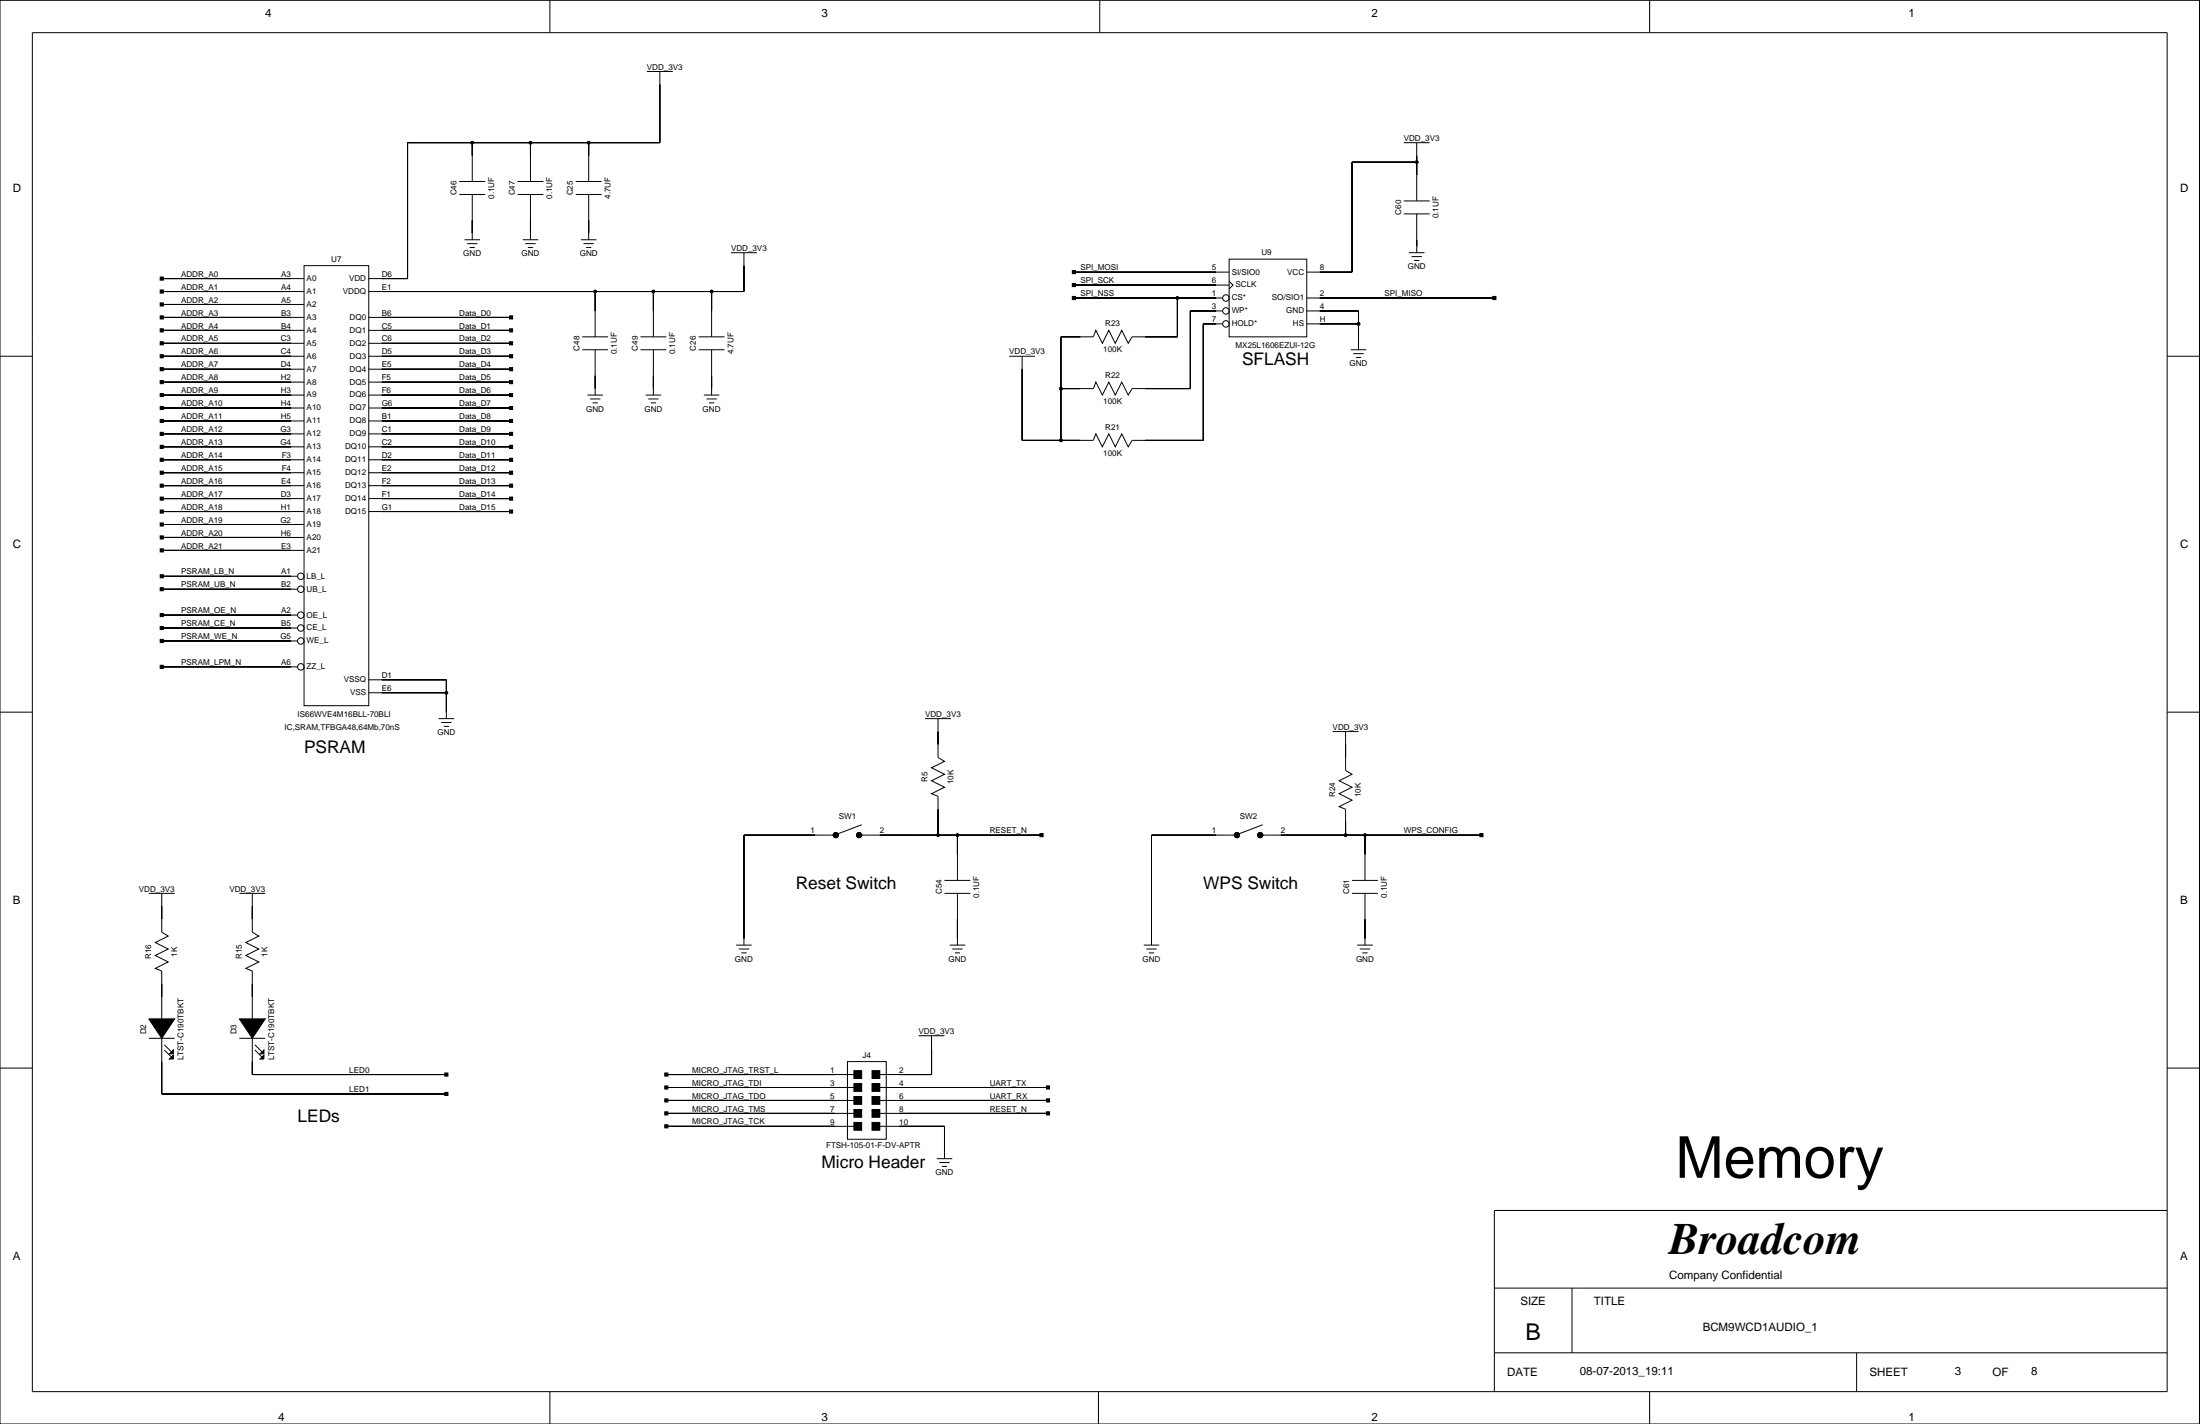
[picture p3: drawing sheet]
<svg xmlns="http://www.w3.org/2000/svg" width="432mm" height="279mm" viewBox="0 0 432 279" stroke-linecap="round" stroke-linejoin="round" font-family="sans-serif">
<g fill="none" stroke="#000" stroke-width=".2">
<path d="M0 .1h431.7v279.3h-431.7zM6.3 6.4h419.1v266.7h-419.1zM107.9 .1v6.3M127 14h5.1M129.5 14v14h-49.5v26.7h-7.6M215.9 .1v6.3M323.8 .1v6.3M90.1 38.2h5.1M90.1 35.6h5.1M92.7 28v7.6M92.7 38.2v8.8M101.6 38.2h5.1"/>
<path d="M101.6 35.6h5.1M104.1 28v7.6M104.1 38.2v8.8M113 38.2h5.1M113 35.6h5.1M115.5 28v7.6M115.5 38.2v8.8M275.5 28h5.1M275.5 39.4h5.1M278.1 31.8h-12.7v21.6h-8.9M278.1 28v11.4M31.7 54.7h28"/>
<path d="M31.7 57.2h28M31.7 59.7h28M59.7 52.1h12.7v86.4h-12.7zM91.2 47h3M91.7 47.8h2M92.2 48.6h1M102.6 47h3M103.1 47.8h2M103.6 48.6h1M114 47h3.1M114.5 47.8h2.1M115 48.6h1.1"/>
<path d="M116.8 57.2v8.9M128.2 57.2v8.9M139.7 57.2v8.9M143.5 49.6h5.1M146 49.6v7.6h-73.6M210.8 55.9h30.4M210.8 58.5h29.2M210.8 53.4h30.4M231.1 58.5v7.6h-8.9l-.8 1.3-1.2-2.6-1.3 2.6-1.3-2.6-1.2 2.6-1.3-2.6-.5 1.3h-6.4v20.3M241.2 50.9h15.3v15.2h-15.3zM241.2 55.2l.8 .7-.8 .8M256.5 58.5h36.8"/>
<path d="M275.5 42h5.1M276.5 49.6h3.1M277.1 50.3h2M277.6 51.1h1M278.1 42v7.6M0 69.9h6.3M31.7 69.9h28M31.7 64.8h28M31.7 67.4h28M31.7 72.4h28M31.7 75h28M31.7 77.5h28"/>
<path d="M31.7 62.3h28M72.4 69.9h27.9M72.4 64.8h27.9M72.4 67.4h27.9M72.4 72.4h27.9M72.4 75h27.9M72.4 77.5h27.9M72.4 62.3h27.9M114.3 68.6h5.1M114.3 66.1h5.1M115.3 77.5h3M115.8 78.3h2"/>
<path d="M116.3 79h1M116.8 68.6v8.9M125.7 68.6h5.1M125.7 66.1h5.1M126.7 77.5h3.1M127.2 78.3h2.1M127.7 79h1M128.2 68.6v8.9M137.1 68.6h5.1M137.1 66.1h5.1M138.1 77.5h3.1M138.7 78.3h2"/>
<path d="M139.2 79h1M139.7 68.6v8.9M198.1 69.9h5.1M240 63.5h-3.8v22.9h-14l-.8 1.3-1.2-2.6-1.3 2.6-1.3-2.6-1.2 2.6-1.3-2.6-.5 1.3h-14v-16.5M240 61h-6.4v15.2h-11.4l-.8 1.3-1.2-2.5-1.3 2.5-1.3-2.5-1.2 2.5-1.3-2.5-.5 1.2h-6.4M256.5 63.5h10.1M256.5 61h10.1v7.6M265.1 68.6h3.1M265.6 69.4h2.1M266.1 70.2h1M425.4 69.9h6.3M31.7 80.1h28"/>
<path d="M31.7 82.6h28M31.7 85.1h28M31.7 87.7h28M31.7 90.2h28M31.7 95.3h28M31.7 97.8h28M31.7 92.8h28M72.4 80.1h27.9M72.4 82.6h27.9M72.4 85.1h27.9M72.4 87.7h27.9M72.4 90.2h27.9"/>
<path d="M72.4 95.3h27.9M72.4 97.8h27.9M72.4 92.8h27.9M31.7 113.1h26.7M31.7 100.4h28M31.7 115.6h26.7M31.7 102.9h28M31.7 105.4h28M31.7 108h28M72.4 100.4h27.9M0 139.7h6.3M31.7 130.8h26.7"/>
<path d="M31.7 120.7h26.7M31.7 123.2h26.7M31.7 125.8h26.7M72.4 133.4h15.2v7.6M72.4 135.9h15.2M425.4 139.7h6.3M86.1 141h3M86.6 141.8h2M87.1 142.5h1M167.1 156.7h.1M181.6 141h5M184.1 141v7.6l1.3 .8-2.6 1.3 2.6 1.2-2.6 1.3 2.6 1.3-2.6 1.2 1.3 .5v7.7"/>
<path d="M245.8 156.7h.1M261.6 143.5h5M264.1 143.5v7.7l1.3 .7-2.6 1.3 2.6 1.3-2.6 1.2 2.6 1.3-2.6 1.3 1.3 .5v5.1M29.2 175.3h5.1M31.7 175.3v7.6l1.3 .8-2.5 1.2 2.5 1.3-2.5 1.3 2.5 1.2-2.5 1.3 1.2 .5v9.4M47 175.3h5.1M49.5 175.3v7.6l1.3 .8-2.6 1.2 2.6 1.3-2.6 1.3 2.6 1.2-2.6 1.3 1.3 .5v9.4M166.3 163.9h.1M168.9 163.9h35.5M169.1 161.8l-5.3 2.1h-17.8v21.5M185.4 175.3h5.1M185.4 172.7h5.1"/>
<path d="M187.9 163.9v8.8M187.9 175.3v10.1M245.1 163.9h.1M247.6 163.9h43.2M247.8 161.8l-5.3 2.1h-16.5v21.5M265.4 175.3h5M265.4 172.7h5M267.9 163.9v8.8M267.9 175.3v10.1M144.5 185.4h3M145 186.2h2M145.5 187h1"/>
<path d="M186.4 185.4h3M186.9 186.2h2M187.4 187h1M224.5 185.4h3M225 186.2h2M225.5 187h1M266.4 185.4h3M266.9 186.2h2M267.4 187h1M0 209.6h6.3M29.2 203.7h5.1M31.7 203.7v10.9h55.9"/>
<path d="M32.3 205l1.5 1.5M32.3 206l1.5 1.5M47 203.7h5.1M49.5 203.7v7.1h38.1M50 205l1.6 1.5M50 206l1.6 1.5M130.8 210.8h36.8M130.8 213.4h36.8M130.8 215.9h36.8M130.8 218.5h36.8M166.3 208.3h7.7v15.2h-7.7zM172.7 213.4h33"/>
<path d="M172.7 215.9h33M172.7 218.5h33M180.3 203.2h5.1M182.8 203.2v7.6h-10.1M425.4 209.6h6.3M130.8 221h36.8M172.7 221h12.7v6.3M183.9 227.3h3M184.4 228.1h2M184.9 228.9h1M425.4 237.5h-132.1v35.6M293.3 252.7h132.1"/>
<path d="M308.5 252.7v12.7M107.9 273.1v6.3M215.6 273.1v6.3M293.3 265.4h132.1M323.8 273.1v6.3M364.4 265.4v7.7"/>
<circle cx="92.7" cy="28" r=".25"/>
<circle cx="104.1" cy="28" r=".25"/>
<circle cx="115.5" cy="28" r=".25"/>
<circle cx="278.1" cy="31.8" r=".25"/>
<circle cx="116.8" cy="57.2" r=".25"/>
<circle cx="128.2" cy="57.2" r=".25"/>
<circle cx="139.7" cy="57.2" r=".25"/>
<circle cx="231.1" cy="58.5" r=".25"/>
<circle cx="240.6" cy="58.5" r=".63"/>
<circle cx="208.2" cy="76.2" r=".25"/>
<circle cx="240.6" cy="61" r=".63"/>
<circle cx="240.6" cy="63.5" r=".63"/>
<circle cx="266.6" cy="63.5" r=".25"/>
<circle cx="208.2" cy="86.4" r=".25"/>
<circle cx="59" cy="115.6" r=".63"/>
<circle cx="59" cy="113.1" r=".63"/>
<circle cx="59" cy="130.8" r=".63"/>
<circle cx="59" cy="123.2" r=".63"/>
<circle cx="59" cy="125.8" r=".63"/>
<circle cx="59" cy="120.7" r=".63"/>
<circle cx="87.6" cy="135.9" r=".25"/>
<circle cx="164" cy="163.9" r=".51"/>
<circle cx="168.6" cy="163.9" r=".51"/>
<circle cx="184.1" cy="163.9" r=".25"/>
<circle cx="187.9" cy="163.9" r=".25"/>
<circle cx="242.8" cy="163.9" r=".51"/>
<circle cx="247.3" cy="163.9" r=".51"/>
<circle cx="264.1" cy="163.9" r=".25"/>
<circle cx="267.9" cy="163.9" r=".25"/>
</g>
<g fill="#000" stroke="#000" stroke-width=".2">
<path d="M129.5 16.6v11.4z" fill-rule="evenodd"/>
<path d="M80 28v26.7z" fill-rule="evenodd"/>
<path d="M80 28h12.7z" fill-rule="evenodd"/>
<path d="M92.7 28v2.5z" fill-rule="evenodd"/>
<path d="M92.7 28h11.4z" fill-rule="evenodd"/>
<path d="M104.1 28v2.5z" fill-rule="evenodd"/>
<path d="M115.5 28v2.5z" fill-rule="evenodd"/>
<path d="M104.1 28h11.4z" fill-rule="evenodd"/>
<path d="M115.5 28h14z" fill-rule="evenodd"/>
<path d="M265.4 31.8v21.6z" fill-rule="evenodd"/>
<path d="M278.1 31.8v2.5z" fill-rule="evenodd"/>
<path d="M278.1 30.5v1.3z" fill-rule="evenodd"/>
<path d="M265.4 31.8h12.7z" fill-rule="evenodd"/>
<path d="M31.4 56.9h.6v.6h-.6z" fill-rule="evenodd"/>
<path d="M31.4 54.4h.6v.6h-.6z" fill-rule="evenodd"/>
<path d="M31.7 57.2h25.4z" fill-rule="evenodd"/>
<path d="M31.7 59.7h25.4z" fill-rule="evenodd"/>
<path d="M31.7 54.7h25.4z" fill-rule="evenodd"/>
<path d="M74.9 54.7h5.1z" fill-rule="evenodd"/>
<path d="M92.7 43.2v2.6z" fill-rule="evenodd"/>
<path d="M104.1 43.2v2.6z" fill-rule="evenodd"/>
<path d="M115.5 43.2v2.6z" fill-rule="evenodd"/>
<path d="M116.8 57.2v3.8z" fill-rule="evenodd"/>
<path d="M74.9 57.2h41.9z" fill-rule="evenodd"/>
<path d="M128.2 57.2v3.8z" fill-rule="evenodd"/>
<path d="M116.8 57.2h11.4z" fill-rule="evenodd"/>
<path d="M128.2 57.2h11.5z" fill-rule="evenodd"/>
<path d="M139.7 57.2v3.8z" fill-rule="evenodd"/>
<path d="M146 52.1v5.1z" fill-rule="evenodd"/>
<path d="M139.7 57.2h6.3z" fill-rule="evenodd"/>
<path d="M210.5 53.1h.6v.6h-.6z" fill-rule="evenodd"/>
<path d="M210.5 55.6h.6v.6h-.6z" fill-rule="evenodd"/>
<path d="M210.5 58.2h.6v.6h-.6z" fill-rule="evenodd"/>
<path d="M210.8 58.5h20.3z" fill-rule="evenodd"/>
<path d="M231.1 58.5v7.6z" fill-rule="evenodd"/>
<path d="M210.8 53.4h27.9z" fill-rule="evenodd"/>
<path d="M210.8 55.9h27.9z" fill-rule="evenodd"/>
<path d="M231.1 58.5h7.6z" fill-rule="evenodd"/>
<path d="M259 53.4h6.4z" fill-rule="evenodd"/>
<path d="M278.1 47v1.3z" fill-rule="evenodd"/>
<path d="M293 58.2h.6v.6h-.6z" fill-rule="evenodd"/>
<path d="M259 58.5h34.3z" fill-rule="evenodd"/>
<path d="M31.4 59.4h.6v.6h-.6z" fill-rule="evenodd"/>
<path d="M31.4 62h.6v.6h-.6z" fill-rule="evenodd"/>
<path d="M31.4 64.5h.6v.6h-.6z" fill-rule="evenodd"/>
<path d="M31.4 67.1h.6v.6h-.6z" fill-rule="evenodd"/>
<path d="M31.4 69.6h.6v.6h-.6z" fill-rule="evenodd"/>
<path d="M31.4 72.1h.6v.6h-.6z" fill-rule="evenodd"/>
<path d="M31.4 74.7h.6v.6h-.6z" fill-rule="evenodd"/>
<path d="M31.4 77.2h.6v.6h-.6z" fill-rule="evenodd"/>
<path d="M31.7 62.3h25.4z" fill-rule="evenodd"/>
<path d="M31.7 64.8h25.4z" fill-rule="evenodd"/>
<path d="M31.7 67.4h25.4z" fill-rule="evenodd"/>
<path d="M31.7 69.9h25.4z" fill-rule="evenodd"/>
<path d="M31.7 72.4h25.4z" fill-rule="evenodd"/>
<path d="M31.7 75h25.4z" fill-rule="evenodd"/>
<path d="M31.7 77.5h25.4z" fill-rule="evenodd"/>
<path d="M100 64.5h.6v.6h-.6z" fill-rule="evenodd"/>
<path d="M100 67.1h.6v.6h-.6z" fill-rule="evenodd"/>
<path d="M100 69.6h.6v.6h-.6z" fill-rule="evenodd"/>
<path d="M100 72.1h.6v.6h-.6z" fill-rule="evenodd"/>
<path d="M100 74.7h.6v.6h-.6z" fill-rule="evenodd"/>
<path d="M100 77.2h.6v.6h-.6z" fill-rule="evenodd"/>
<path d="M100 62h.6v.6h-.6z" fill-rule="evenodd"/>
<path d="M74.9 64.8h25.4z" fill-rule="evenodd"/>
<path d="M74.9 67.4h25.4z" fill-rule="evenodd"/>
<path d="M74.9 69.9h25.4z" fill-rule="evenodd"/>
<path d="M74.9 72.4h25.4z" fill-rule="evenodd"/>
<path d="M74.9 75h25.4z" fill-rule="evenodd"/>
<path d="M74.9 77.5h25.4z" fill-rule="evenodd"/>
<path d="M74.9 62.3h25.4z" fill-rule="evenodd"/>
<path d="M116.8 73.7v2.5z" fill-rule="evenodd"/>
<path d="M128.2 73.7v2.5z" fill-rule="evenodd"/>
<path d="M139.7 73.7v2.5z" fill-rule="evenodd"/>
<path d="M200.6 72.4v14z" fill-rule="evenodd"/>
<path d="M208.2 66.1v10.1z" fill-rule="evenodd"/>
<path d="M208.2 76.2v10.2z" fill-rule="evenodd"/>
<path d="M208.2 76.2h3.8z" fill-rule="evenodd"/>
<path d="M208.2 66.1h3.8z" fill-rule="evenodd"/>
<path d="M224.7 66.1h6.4z" fill-rule="evenodd"/>
<path d="M224.7 76.2h8.9z" fill-rule="evenodd"/>
<path d="M233.6 61v15.2z" fill-rule="evenodd"/>
<path d="M236.2 63.5v22.9z" fill-rule="evenodd"/>
<path d="M233.6 61h5.1z" fill-rule="evenodd"/>
<path d="M236.2 63.5h2.5z" fill-rule="evenodd"/>
<path d="M259 61h7.6z" fill-rule="evenodd"/>
<path d="M266.6 61v2.5z" fill-rule="evenodd"/>
<path d="M259 63.5h7.6z" fill-rule="evenodd"/>
<path d="M266.6 63.5v3.9z" fill-rule="evenodd"/>
<path d="M31.4 79.8h.6v.6h-.6z" fill-rule="evenodd"/>
<path d="M31.4 82.3h.6v.6h-.6z" fill-rule="evenodd"/>
<path d="M31.4 84.8h.6v.6h-.6z" fill-rule="evenodd"/>
<path d="M31.4 87.4h.6v.6h-.6z" fill-rule="evenodd"/>
<path d="M31.4 89.9h.6v.6h-.6z" fill-rule="evenodd"/>
<path d="M31.4 92.4h.6v.7h-.6z" fill-rule="evenodd"/>
<path d="M31.4 95h.6v.6h-.6z" fill-rule="evenodd"/>
<path d="M31.4 97.5h.6v.6h-.6z" fill-rule="evenodd"/>
<path d="M31.7 80.1h25.4z" fill-rule="evenodd"/>
<path d="M31.7 82.6h25.4z" fill-rule="evenodd"/>
<path d="M31.7 85.1h25.4z" fill-rule="evenodd"/>
<path d="M31.7 87.7h25.4z" fill-rule="evenodd"/>
<path d="M31.7 90.2h25.4z" fill-rule="evenodd"/>
<path d="M31.7 92.8h25.4z" fill-rule="evenodd"/>
<path d="M31.7 95.3h25.4z" fill-rule="evenodd"/>
<path d="M31.7 97.8h25.4z" fill-rule="evenodd"/>
<path d="M100 79.8h.6v.6h-.6z" fill-rule="evenodd"/>
<path d="M100 82.3h.6v.6h-.6z" fill-rule="evenodd"/>
<path d="M100 84.8h.6v.6h-.6z" fill-rule="evenodd"/>
<path d="M100 87.4h.6v.6h-.6z" fill-rule="evenodd"/>
<path d="M100 89.9h.6v.6h-.6z" fill-rule="evenodd"/>
<path d="M100 92.4h.6v.7h-.6z" fill-rule="evenodd"/>
<path d="M100 95h.6v.6h-.6z" fill-rule="evenodd"/>
<path d="M100 97.5h.6v.6h-.6z" fill-rule="evenodd"/>
<path d="M74.9 80.1h25.4z" fill-rule="evenodd"/>
<path d="M74.9 82.6h25.4z" fill-rule="evenodd"/>
<path d="M74.9 85.1h25.4z" fill-rule="evenodd"/>
<path d="M74.9 87.7h25.4z" fill-rule="evenodd"/>
<path d="M74.9 90.2h25.4z" fill-rule="evenodd"/>
<path d="M74.9 92.8h25.4z" fill-rule="evenodd"/>
<path d="M74.9 95.3h25.4z" fill-rule="evenodd"/>
<path d="M74.9 97.8h25.4z" fill-rule="evenodd"/>
<path d="M200.6 86.4h7.6z" fill-rule="evenodd"/>
<path d="M208.2 86.4h3.8z" fill-rule="evenodd"/>
<path d="M224.7 86.4h11.5z" fill-rule="evenodd"/>
<path d="M31.4 100.1h.6v.6h-.6z" fill-rule="evenodd"/>
<path d="M31.4 102.6h.6v.6h-.6z" fill-rule="evenodd"/>
<path d="M31.4 105.1h.6v.7h-.6z" fill-rule="evenodd"/>
<path d="M31.4 107.7h.6v.6h-.6z" fill-rule="evenodd"/>
<path d="M31.4 112.8h.6v.6h-.6z" fill-rule="evenodd"/>
<path d="M31.4 115.3h.6v.6h-.6z" fill-rule="evenodd"/>
<path d="M31.7 100.4h25.4z" fill-rule="evenodd"/>
<path d="M31.7 102.9h25.4z" fill-rule="evenodd"/>
<path d="M31.7 105.4h25.4z" fill-rule="evenodd"/>
<path d="M31.7 108h25.4z" fill-rule="evenodd"/>
<path d="M31.7 113.1h25.4z" fill-rule="evenodd"/>
<path d="M31.7 115.6h25.4z" fill-rule="evenodd"/>
<path d="M100 100.1h.6v.6h-.6z" fill-rule="evenodd"/>
<path d="M74.9 100.4h25.4z" fill-rule="evenodd"/>
<path d="M31.4 120.4h.6v.6h-.6z" fill-rule="evenodd"/>
<path d="M31.4 125.5h.6v.6h-.6z" fill-rule="evenodd"/>
<path d="M31.4 130.5h.6v.6h-.6z" fill-rule="evenodd"/>
<path d="M31.4 122.9h.6v.6h-.6z" fill-rule="evenodd"/>
<path d="M31.7 120.7h25.4z" fill-rule="evenodd"/>
<path d="M31.7 125.8h25.4z" fill-rule="evenodd"/>
<path d="M31.7 130.8h25.4z" fill-rule="evenodd"/>
<path d="M31.7 123.2h25.4z" fill-rule="evenodd"/>
<path d="M87.6 135.9v3.8z" fill-rule="evenodd"/>
<path d="M74.9 133.4h12.7z" fill-rule="evenodd"/>
<path d="M87.6 133.4v2.5z" fill-rule="evenodd"/>
<path d="M74.9 135.9h12.7z" fill-rule="evenodd"/>
<path d="M184.1 143.5v2.6z" fill-rule="evenodd"/>
<path d="M184.1 158.8v5.1z" fill-rule="evenodd"/>
<path d="M264.1 146.1v2.5z" fill-rule="evenodd"/>
<path d="M31.7 177.8v2.6z" fill-rule="evenodd"/>
<path d="M49.5 177.8v2.6z" fill-rule="evenodd"/>
<path d="M146 163.9v20.3z" fill-rule="evenodd"/>
<path d="M146 163.9h14z" fill-rule="evenodd"/>
<path d="M172.7 163.9h7.6z" fill-rule="evenodd"/>
<path d="M180.3 163.9h3.8z" fill-rule="evenodd"/>
<path d="M187.9 163.9v3.8z" fill-rule="evenodd"/>
<path d="M184.1 163.9h3.8z" fill-rule="evenodd"/>
<path d="M204.1 163.6h.6v.6h-.6z" fill-rule="evenodd"/>
<path d="M187.9 163.9h16.5z" fill-rule="evenodd"/>
<path d="M226 163.9v20.3z" fill-rule="evenodd"/>
<path d="M226 163.9h12.7z" fill-rule="evenodd"/>
<path d="M264.1 161.3v2.6z" fill-rule="evenodd"/>
<path d="M251.4 163.9h12.7z" fill-rule="evenodd"/>
<path d="M264.1 163.9h3.8z" fill-rule="evenodd"/>
<path d="M267.9 163.9v3.8z" fill-rule="evenodd"/>
<path d="M290.5 163.6h.6v.6h-.6z" fill-rule="evenodd"/>
<path d="M267.9 163.9h22.9z" fill-rule="evenodd"/>
<path d="M29.2 199.9h5.1l-2.6 3.8z" fill-rule="evenodd"/>
<path d="M31.7 193.1v2.5z" fill-rule="evenodd"/>
<path d="M47 199.9h5.1l-2.6 3.8z" fill-rule="evenodd"/>
<path d="M49.5 193.1v2.5z" fill-rule="evenodd"/>
<path d="M187.9 180.4v3.8z" fill-rule="evenodd"/>
<path d="M267.9 180.4v3.8z" fill-rule="evenodd"/>
<path d="M31.7 208.3v6.3z" fill-rule="evenodd"/>
<path d="M33.3 207.8l.7-.8v.8z" fill-rule="evenodd"/>
<path d="M34 206v.8h-.7z" fill-rule="evenodd"/>
<path d="M49.5 208.3v2.5z" fill-rule="evenodd"/>
<path d="M51 207.8l.8-.8v.8z" fill-rule="evenodd"/>
<path d="M51.8 206v.8h-.8z" fill-rule="evenodd"/>
<path d="M87.3 214.3h.6v.6h-.6z" fill-rule="evenodd"/>
<path d="M87.3 210.5h.6v.6h-.6z" fill-rule="evenodd"/>
<path d="M31.7 214.6h55.9z" fill-rule="evenodd"/>
<path d="M49.5 210.8h38.1z" fill-rule="evenodd"/>
<path d="M130.5 218.1h.6v.7h-.6z" fill-rule="evenodd"/>
<path d="M130.5 213.1h.6v.6h-.6z" fill-rule="evenodd"/>
<path d="M130.5 210.5h.6v.6h-.6z" fill-rule="evenodd"/>
<path d="M130.5 215.6h.6v.6h-.6z" fill-rule="evenodd"/>
<path d="M130.8 218.5h33z" fill-rule="evenodd"/>
<path d="M130.8 213.4h33z" fill-rule="evenodd"/>
<path d="M130.8 210.8h33z" fill-rule="evenodd"/>
<path d="M130.8 215.9h33z" fill-rule="evenodd"/>
<path d="M167.6 215.2h1.5v1.5h-1.5z" fill-rule="evenodd"/>
<path d="M167.6 217.7h1.5v1.5h-1.5z" fill-rule="evenodd"/>
<path d="M167.6 210.1h1.5v1.5h-1.5z" fill-rule="evenodd"/>
<path d="M167.6 212.6h1.5v1.5h-1.5z" fill-rule="evenodd"/>
<path d="M171.2 215.2h1.5v1.5h-1.5z" fill-rule="evenodd"/>
<path d="M171.2 217.7h1.5v1.5h-1.5z" fill-rule="evenodd"/>
<path d="M171.2 210.1h1.5v1.5h-1.5z" fill-rule="evenodd"/>
<path d="M171.2 212.6h1.5v1.5h-1.5z" fill-rule="evenodd"/>
<path d="M182.8 205.8v5z" fill-rule="evenodd"/>
<path d="M176.5 210.8h6.3z" fill-rule="evenodd"/>
<path d="M205.4 215.6h.6v.6h-.6z" fill-rule="evenodd"/>
<path d="M205.4 213.1h.6v.6h-.6z" fill-rule="evenodd"/>
<path d="M205.4 218.1h.6v.7h-.6z" fill-rule="evenodd"/>
<path d="M176.5 215.9h29.2z" fill-rule="evenodd"/>
<path d="M176.5 213.4h29.2z" fill-rule="evenodd"/>
<path d="M176.5 218.5h29.2z" fill-rule="evenodd"/>
<path d="M130.5 220.7h.6v.6h-.6z" fill-rule="evenodd"/>
<path d="M130.8 221h33z" fill-rule="evenodd"/>
<path d="M167.6 220.2h1.5v1.6h-1.5z" fill-rule="evenodd"/>
<path d="M171.2 220.2h1.5v1.6h-1.5z" fill-rule="evenodd"/>
<path d="M176.5 221h8.9z" fill-rule="evenodd"/>
<path d="M185.4 221v5.1z" fill-rule="evenodd"/>
<circle cx="92.7" cy="28" r=".25"/>
<circle cx="104.1" cy="28" r=".25"/>
<circle cx="115.5" cy="28" r=".25"/>
<circle cx="278.1" cy="31.8" r=".25"/>
<circle cx="116.8" cy="57.2" r=".25"/>
<circle cx="128.2" cy="57.2" r=".25"/>
<circle cx="139.7" cy="57.2" r=".25"/>
<circle cx="231.1" cy="58.5" r=".25"/>
<circle cx="208.2" cy="76.2" r=".25"/>
<circle cx="266.6" cy="63.5" r=".25"/>
<circle cx="208.2" cy="86.4" r=".25"/>
<circle cx="87.6" cy="135.9" r=".25"/>
<circle cx="164" cy="163.9" r=".51"/>
<circle cx="168.6" cy="163.9" r=".51"/>
<circle cx="184.1" cy="163.9" r=".25"/>
<circle cx="187.9" cy="163.9" r=".25"/>
<circle cx="242.8" cy="163.9" r=".51"/>
<circle cx="247.3" cy="163.9" r=".51"/>
<circle cx="264.1" cy="163.9" r=".25"/>
<circle cx="267.9" cy="163.9" r=".25"/>
</g>
<text font-size="11.3" x="328.9" y="231.1">Memory</text>
<text font-size="8.8" x="327.6" y="246.1">Broadcom</text>
<text font-size="4.5" x="299.4" y="263">B</text>
<g font-size="3.4">
<text x="243.8" y="71.7">SFLASH</text>
<text x="59.7" y="147.8">PSRAM</text>
<text x="156.2" y="174.5">Reset Switch</text>
<text x="236.2" y="174.5">WPS Switch</text>
<text x="58.4" y="220.2">LEDs</text>
<text x="161.3" y="229.1">Micro Header</text>
</g>
<g font-size="2.3">
<text x="52.1" y="3.4">4</text>
<text x="161.3" y="3.4">3</text>
<text x="269.2" y="3.4">2</text>
<text x="374.6" y="3.4">1</text>
<text x="2.5" y="37.6">D</text>
<text x="427.9" y="37.6">D</text>
<text x="2.5" y="107.5">C</text>
<text x="427.9" y="107.5">C</text>
<text x="2.5" y="177.3">B</text>
<text x="427.9" y="177.3">B</text>
<text x="2.5" y="247.1">A</text>
<text x="327.6" y="250.9">Company Confidential</text>
<text x="427.9" y="247.1">A</text>
<text x="298.4" y="256">SIZE</text>
<text x="312.8" y="256">TITLE</text>
<text x="334.2" y="261.1">BCM9WCD1AUDIO_1</text>
<text x="310.1" y="269.7">08-07-2013_19:11</text>
<text x="383.7" y="269.7">3</text>
<text x="398.7" y="269.7">8</text>
<text x="295.8" y="270">DATE</text>
<text x="366.9" y="270">SHEET</text>
<text x="391.1" y="270">OF</text>
<text x="54.6" y="278.9">4</text>
<text x="161.3" y="278.9">3</text>
<text x="269.2" y="278.9">2</text>
<text x="374.6" y="278.9">1</text>
</g>
<g font-size="1.6">
<text x="127" y="13.7">VDD_3V3</text>
<text x="275.5" y="27.6">VDD_3V3</text>
<text x="89.6" y="38.3" transform="rotate(-90 89.6 38.3)">C46</text>
<text x="97" y="39" transform="rotate(-90 97 39)">0.1UF</text>
<text x="101" y="38.3" transform="rotate(-90 101 38.3)">C47</text>
<text x="108.4" y="39" transform="rotate(-90 108.4 39)">0.1UF</text>
<text x="112.5" y="38.3" transform="rotate(-90 112.5 38.3)">C25</text>
<text x="119.8" y="39" transform="rotate(-90 119.8 39)">4.7UF</text>
<text x="275" y="42.1" transform="rotate(-90 275 42.1)">C60</text>
<text x="282.3" y="42.8" transform="rotate(-90 282.3 42.8)">0.1UF</text>
<text x="65" y="51.3">U7</text>
<text x="90.9" y="50.3">GND</text>
<text x="102.4" y="50.3">GND</text>
<text x="113.8" y="50.3">GND</text>
<text x="143.5" y="49.2">VDD_3V3</text>
<text x="212" y="53">SPI_MOSI</text>
<text x="237.8" y="53">5</text>
<text x="241.8" y="53.9">SI/SIO0</text>
<text x="247.6" y="50.1">U9</text>
<text x="252.6" y="53.9">VCC</text>
<text x="259" y="53">8</text>
<text x="276.3" y="52.8">GND</text>
<text x="35.6" y="56.8">ADDR_A1</text>
<text x="35.6" y="59.4">ADDR_A2</text>
<text x="35.6" y="54.3">ADDR_A0</text>
<text x="55.2" y="59.4">A5</text>
<text x="55.2" y="56.8">A4</text>
<text x="55.2" y="54.3">A3</text>
<text x="60.2" y="55.1">A0</text>
<text x="60.2" y="57.7">A1</text>
<text x="67.3" y="57.7">VDDQ</text>
<text x="68.5" y="55.1">VDD</text>
<text x="74.9" y="56.8">E1</text>
<text x="74.9" y="54.3">D6</text>
<text x="212" y="55.6">SPI_SCK</text>
<text x="212" y="58.1">SPI_NSS</text>
<text x="237.8" y="58.1">1</text>
<text x="237.8" y="55.6">6</text>
<text x="241.8" y="58.9">CS*</text>
<text x="242.5" y="56.4">SCLK</text>
<text x="249.6" y="58.9">SO/SIO1</text>
<text x="259" y="58.1">2</text>
<text x="271.7" y="58.1">SPI_MISO</text>
<text x="35.6" y="61.9">ADDR_A3</text>
<text x="35.6" y="64.5">ADDR_A4</text>
<text x="55.2" y="64.5">B4</text>
<text x="55.2" y="61.9">B3</text>
<text x="60.2" y="62.8">A3</text>
<text x="60.2" y="60.2">A2</text>
<text x="60.2" y="65.3">A4</text>
<text x="68.6" y="65.3">DQ1</text>
<text x="68.6" y="62.8">DQ0</text>
<text x="74.9" y="61.9">B6</text>
<text x="74.9" y="64.5">C5</text>
<text x="90.1" y="64.5">Data_D1</text>
<text x="90.1" y="61.9">Data_D0</text>
<text x="216.9" y="64">R23</text>
<text x="237.8" y="60.6">3</text>
<text x="237.8" y="63.2">7</text>
<text x="241.8" y="64">HOLD*</text>
<text x="241.8" y="61.5">WP*</text>
<text x="252.5" y="61.5">GND</text>
<text x="253.8" y="64">HS</text>
<text x="259" y="60.6">4</text>
<text x="259" y="63.2">H</text>
<text x="35.6" y="67">ADDR_A5</text>
<text x="35.6" y="69.5">ADDR_A6</text>
<text x="55.1" y="69.5">C4</text>
<text x="55.1" y="67">C3</text>
<text x="60.2" y="67.8">A5</text>
<text x="60.2" y="70.4">A6</text>
<text x="68.6" y="67.8">DQ2</text>
<text x="68.6" y="70.4">DQ3</text>
<text x="74.9" y="69.5">D5</text>
<text x="74.9" y="67">C6</text>
<text x="90.1" y="67">Data_D2</text>
<text x="90.1" y="69.5">Data_D3</text>
<text x="113.7" y="68.8" transform="rotate(-90 113.7 68.8)">C48</text>
<text x="121.1" y="69.5" transform="rotate(-90 121.1 69.5)">0.1UF</text>
<text x="125.2" y="68.8" transform="rotate(-90 125.2 68.8)">C49</text>
<text x="132.5" y="69.5" transform="rotate(-90 132.5 69.5)">0.1UF</text>
<text x="136.6" y="68.8" transform="rotate(-90 136.6 68.8)">C26</text>
<text x="144" y="69.5" transform="rotate(-90 144 69.5)">4.7UF</text>
<text x="198.1" y="69.5">VDD_3V3</text>
<text x="216.5" y="69.1">100K</text>
<text x="242.5" y="68.3">MX25L1606EZUI-12G</text>
<text x="264.9" y="71.9">GND</text>
<text x="35.6" y="72.1">ADDR_A7</text>
<text x="35.6" y="74.6">ADDR_A8</text>
<text x="35.6" y="77.2">ADDR_A9</text>
<text x="55.1" y="72.1">D4</text>
<text x="55.1" y="74.6">H2</text>
<text x="55.1" y="77.2">H3</text>
<text x="60.2" y="78">A9</text>
<text x="60.2" y="75.5">A8</text>
<text x="60.2" y="72.9">A7</text>
<text x="68.6" y="72.9">DQ4</text>
<text x="68.6" y="75.5">DQ5</text>
<text x="68.6" y="78">DQ6</text>
<text x="74.9" y="77.2">F6</text>
<text x="74.9" y="74.6">F5</text>
<text x="74.9" y="72.1">E5</text>
<text x="90.1" y="72.1">Data_D4</text>
<text x="90.1" y="74.6">Data_D5</text>
<text x="90.1" y="77.2">Data_D6</text>
<text x="216.9" y="74.2">R22</text>
<text x="35.6" y="79.7">ADDR_A10</text>
<text x="35.6" y="82.2">ADDR_A11</text>
<text x="55.1" y="79.7">H4</text>
<text x="55.1" y="82.2">H5</text>
<text x="60.2" y="83.1">A11</text>
<text x="60.2" y="80.5">A10</text>
<text x="68.6" y="80.5">DQ7</text>
<text x="68.6" y="83.1">DQ8</text>
<text x="74.9" y="82.2">B1</text>
<text x="74.9" y="79.7">G6</text>
<text x="90.1" y="79.7">Data_D7</text>
<text x="90.1" y="82.2">Data_D8</text>
<text x="115.1" y="80.8">GND</text>
<text x="126.5" y="80.8">GND</text>
<text x="137.9" y="80.8">GND</text>
<text x="216.5" y="79.3">100K</text>
<text x="35.6" y="84.8">ADDR_A12</text>
<text x="35.6" y="87.3">ADDR_A13</text>
<text x="35.6" y="89.8">ADDR_A14</text>
<text x="55" y="87.3">G4</text>
<text x="55" y="84.8">G3</text>
<text x="55.3" y="89.8">F3</text>
<text x="60.2" y="85.6">A12</text>
<text x="60.2" y="88.1">A13</text>
<text x="67.7" y="88.1">DQ10</text>
<text x="68.6" y="85.6">DQ9</text>
<text x="74.9" y="84.8">C1</text>
<text x="74.9" y="89.8">D2</text>
<text x="74.9" y="87.3">C2</text>
<text x="90.1" y="84.8">Data_D9</text>
<text x="90.1" y="87.3">Data_D10</text>
<text x="90.1" y="89.8">Data_D11</text>
<text x="216.5" y="89.4">100K</text>
<text x="216.9" y="84.3">R21</text>
<text x="35.6" y="92.4">ADDR_A15</text>
<text x="35.6" y="94.9">ADDR_A16</text>
<text x="55.2" y="94.9">E4</text>
<text x="55.3" y="92.4">F4</text>
<text x="60.2" y="90.7">A14</text>
<text x="60.2" y="93.2">A15</text>
<text x="60.2" y="95.8">A16</text>
<text x="67.7" y="90.7">DQ11</text>
<text x="67.7" y="95.8">DQ13</text>
<text x="67.7" y="93.2">DQ12</text>
<text x="74.9" y="92.4">E2</text>
<text x="74.9" y="94.9">F2</text>
<text x="90.1" y="92.4">Data_D12</text>
<text x="90.1" y="94.9">Data_D13</text>
<text x="35.6" y="97.5">ADDR_A17</text>
<text x="35.6" y="100">ADDR_A18</text>
<text x="55.1" y="100">H1</text>
<text x="55.1" y="97.5">D3</text>
<text x="60.2" y="98.3">A17</text>
<text x="60.2" y="100.8">A18</text>
<text x="67.7" y="98.3">DQ14</text>
<text x="67.7" y="100.8">DQ15</text>
<text x="74.9" y="100">G1</text>
<text x="74.9" y="97.5">F1</text>
<text x="90.1" y="97.5">Data_D14</text>
<text x="90.1" y="100">Data_D15</text>
<text x="35.6" y="102.5">ADDR_A19</text>
<text x="35.6" y="105.1">ADDR_A20</text>
<text x="35.6" y="107.6">ADDR_A21</text>
<text x="55" y="102.5">G2</text>
<text x="55.1" y="105.1">H6</text>
<text x="55.2" y="107.6">E3</text>
<text x="60.2" y="103.4">A19</text>
<text x="60.2" y="105.9">A20</text>
<text x="35.6" y="112.7">PSRAM_LB_N</text>
<text x="55.2" y="112.7">A1</text>
<text x="60.2" y="113.5">LB_L</text>
<text x="60.2" y="108.5">A21</text>
<text x="35.6" y="115.2">PSRAM_UB_N</text>
<text x="55.2" y="115.2">B2</text>
<text x="60.2" y="116.1">UB_L</text>
<text x="35.6" y="120.3">PSRAM_OE_N</text>
<text x="35.6" y="125.4">PSRAM_WE_N</text>
<text x="35.6" y="122.9">PSRAM_CE_N</text>
<text x="55" y="125.4">G5</text>
<text x="55.2" y="122.9">B5</text>
<text x="55.2" y="120.3">A2</text>
<text x="60.2" y="121.2">OE_L</text>
<text x="60.2" y="123.7">CE_L</text>
<text x="35.6" y="130.5">PSRAM_LPM_N</text>
<text x="55.2" y="130.5">A6</text>
<text x="60.2" y="131.3">ZZ_L</text>
<text x="60.2" y="126.2">WE_L</text>
<text x="67.5" y="133.9">VSSQ</text>
<text x="68.7" y="136.4">VSS</text>
<text x="74.9" y="135.6">E6</text>
<text x="74.9" y="133">D1</text>
<text x="55.9" y="143.2">IC,SRAM,TFBGA48,64Mb,70nS</text>
<text x="58.4" y="140.6">IS66WVE4M16BLL-70BLI</text>
<text x="181.6" y="140.6">VDD_3V3</text>
<text x="261.6" y="143.2">VDD_3V3</text>
<text x="85.9" y="144.3">GND</text>
<text x="182" y="153.4" transform="rotate(-90 182 153.4)">R5</text>
<text x="187.1" y="153.8" transform="rotate(-90 187.1 153.8)">10K</text>
<text x="164.6" y="160.8">SW1</text>
<text x="243.3" y="160.8">SW2</text>
<text x="262" y="156.4" transform="rotate(-90 262 156.4)">R24</text>
<text x="267.1" y="156.4" transform="rotate(-90 267.1 156.4)">10K</text>
<text x="159.1" y="163.5">1</text>
<text x="172.7" y="163.5">2</text>
<text x="194.3" y="163.5">RESET_N</text>
<text x="237.8" y="163.5">1</text>
<text x="251.4" y="163.5">2</text>
<text x="275.5" y="163.5">WPS_CONFIG</text>
<text x="27.3" y="174.9">VDD_3V3</text>
<text x="45" y="174.9">VDD_3V3</text>
<text x="184.8" y="175.5" transform="rotate(-90 184.8 175.5)">C54</text>
<text x="192.2" y="176.2" transform="rotate(-90 192.2 176.2)">0.1UF</text>
<text x="264.8" y="175.5" transform="rotate(-90 264.8 175.5)">C61</text>
<text x="272.2" y="176.2" transform="rotate(-90 272.2 176.2)">0.1UF</text>
<text x="29.7" y="188.2" transform="rotate(-90 29.7 188.2)">R16</text>
<text x="34.8" y="187.7" transform="rotate(-90 34.8 187.7)">1K</text>
<text x="47.5" y="188.2" transform="rotate(-90 47.5 188.2)">R15</text>
<text x="52.5" y="187.7" transform="rotate(-90 52.5 187.7)">1K</text>
<text x="144.3" y="188.7">GND</text>
<text x="186.2" y="188.7">GND</text>
<text x="224.2" y="188.7">GND</text>
<text x="266.2" y="188.7">GND</text>
<text x="28.7" y="203" transform="rotate(-90 28.7 203)">D2</text>
<text x="46.4" y="203" transform="rotate(-90 46.4 203)">D3</text>
<text x="180.3" y="202.9">VDD_3V3</text>
<text x="36" y="208.1" transform="rotate(-90 36 208.1)">LTST-C190TBKT</text>
<text x="53.8" y="208.1" transform="rotate(-90 53.8 208.1)">LTST-C190TBKT</text>
<text x="169.3" y="207.5">J4</text>
<text x="68.6" y="214.3">LED1</text>
<text x="68.6" y="210.5">LED0</text>
<text x="135.9" y="213">MICRO_JTAG_TDI</text>
<text x="135.9" y="210.5">MICRO_JTAG_TRST_L</text>
<text x="135.9" y="215.6">MICRO_JTAG_TDO</text>
<text x="162.9" y="215.6">5</text>
<text x="162.9" y="213.1">3</text>
<text x="162.9" y="210.5">1</text>
<text x="176.5" y="215.6">6</text>
<text x="176.5" y="210.5">2</text>
<text x="176.5" y="213.1">4</text>
<text x="194.3" y="215.6">UART_RX</text>
<text x="194.3" y="213">UART_TX</text>
<text x="135.9" y="220.6">MICRO_JTAG_TCK</text>
<text x="135.9" y="218.1">MICRO_JTAG_TMS</text>
<text x="162.9" y="220.7">9</text>
<text x="162.9" y="218.2">7</text>
<text x="176.5" y="220.7">10</text>
<text x="176.5" y="218.2">8</text>
<text x="194.3" y="218.1">RESET_N</text>
<text x="162.1" y="225.3">FTSH-105-01-F-DV-APTR</text>
<text x="183.6" y="230.6">GND</text>
</g>
</svg>
